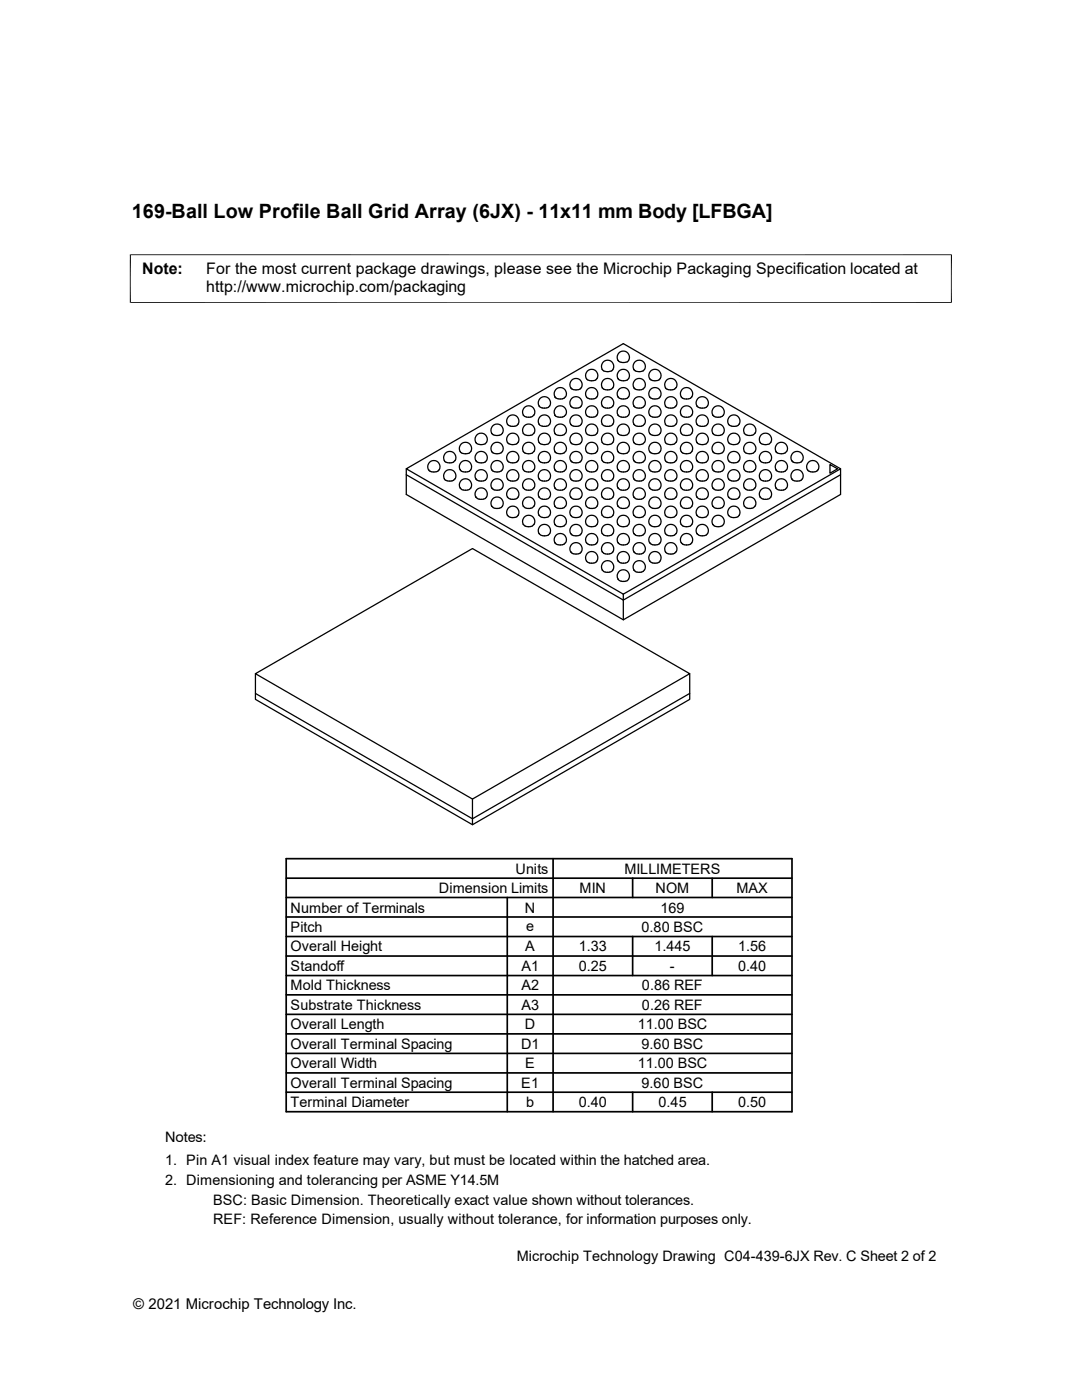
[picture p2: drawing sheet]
<svg xmlns="http://www.w3.org/2000/svg" width="216mm" height="279mm" viewBox="0 0 216 279" stroke-linecap="round" stroke-linejoin="round" font-family="sans-serif">
<g fill="none" stroke="#000" stroke-width=".25">
<path d="M110.7 79.2l.6 .4M110.7 79.2a1.23 1.23 0 0 1 1.1-1.9 1.23 1.23 0 0 1 1.1 1.9M112.8 79.2a1.29 1.29 0 0 1-1.4 .4M114.1 77.6l.4 .2M116 77.4a1.22 1.22 0 0 0-.3-1.7 1.22 1.22 0 0 0-1.7 .3 1.22 1.22 0 0 0 .2 1.6M116 77.3a1.39 1.39 0 0 1-1.5 .5M117.3 75.8l.6 .2 .6-.1M119.1 79.2a1.22 1.22 0 0 0-.3-1.7 1.22 1.22 0 0 0-1.7 .3 1.22 1.22 0 0 0 .2 1.7l.6 .1h.6M119.1 79.2l-.6 .4M119.1 75.6a1.23 1.23 0 0 0-.3-1.7 1.23 1.23 0 0 0-1.7 .2 1.23 1.23 0 0 0 .2 1.7M119.1 75.5l-.6 .4M120.1 77.4h.1"/>
<path d="M120.1 73.7l.1 .1M120.2 77.4a1.23 1.23 0 0 1 1-1.9 1.23 1.23 0 0 1 1.1 1.9M120.2 73.7a1.23 1.23 0 0 1 .3-1.6 1.23 1.23 0 0 1 1.7 .3 1.23 1.23 0 0 1-.2 1.6M120.2 77.4l.6 .4M120.2 73.8l.6 .3M122 77.6l-.5 .2h-.7M122 74l-.5 .2-.7-.1M122.3 77.3l-.3 .3M123.6 79.5l.6 .1h.6M123.6 75.8l.6 .2 .6-.1M125.2 72.2a1.22 1.22 0 0 0 .1-1.8 1.22 1.22 0 0 0-1.7 0 1.22 1.22 0 0 0 0 1.8l.6 .1h.6M125.2 72.2l-.4 .1"/>
<path d="M125.4 79.2a1.23 1.23 0 0 0-.3-1.6 1.23 1.23 0 0 0-1.7 .2 1.23 1.23 0 0 0 .2 1.7M125.4 79.2l-.6 .4M125.4 75.6a1.23 1.23 0 0 0-.3-1.7 1.23 1.23 0 0 0-1.7 .2 1.23 1.23 0 0 0 .2 1.7M125.4 75.5l-.6 .4M126.4 77.4h.1M126.4 73.7l.1 .1M126.5 77.4a1.23 1.23 0 0 1 1.1-1.9 1.23 1.23 0 0 1 1 1.9M126.5 73.7a1.23 1.23 0 0 1 1.1-1.8 1.23 1.23 0 0 1 1 1.8M126.5 73.8l.3 .2M126.7 74a1.89 1.89 0 0 0 1.6 0M128.6 77.3a1.43 1.43 0 0 1-2.1 .1M128.6 73.7l-.3 .3"/>
<path d="M131.7 79.2a1.23 1.23 0 0 0-.3-1.6 1.23 1.23 0 0 0-1.7 .2 1.23 1.23 0 0 0 .2 1.7l.6 .1h.6M131.7 79.2l-.6 .4M131.7 75.6a1.22 1.22 0 0 0-.3-1.7 1.22 1.22 0 0 0-1.6 .2 1.22 1.22 0 0 0 .1 1.7l.6 .2 .6-.1M131.7 75.5l-.6 .4M132.8 77.4l.6 .4M132.8 77.4a1.23 1.23 0 0 1 1.1-1.9 1.23 1.23 0 0 1 1 1.9M134.9 77.3a1.29 1.29 0 0 1-1.5 .5M136.2 79.5l.3 .1M138 79.2a1.22 1.22 0 0 0-.3-1.7 1.22 1.22 0 0 0-1.6 .3 1.22 1.22 0 0 0 .1 1.7M138 79.2a1.39 1.39 0 0 1-1.4 .4M81.1 93.6v5.1l43.3 25 43.3-25v-5.1l-43.3 25M81.1 94.7l43.3 25.1 43.3-25.1"/>
<path d="M85.5 93.7l.1 .1M85.5 93.8a1.23 1.23 0 0 1 1.1-1.9 1.23 1.23 0 0 1 1 1.9M85.6 93.8l.2 .2M85.8 94l.3 .1M86.1 94.1h.9M87.6 93.7l-.6 .4M88.6 95.5l.1 .1a1.23 1.23 0 0 1 1-1.9 1.23 1.23 0 0 1 1.1 1.9M88.6 91.9h.1a1.23 1.23 0 0 1 1-1.8 1.23 1.23 0 0 1 1.1 1.8M88.7 95.6l.6 .4M88.7 92l.2 .2M88.9 92.2l.4 .1M90.8 95.5a1.29 1.29 0 0 1-1.5 .5"/>
<path d="M90.8 91.9a1.29 1.29 0 0 1-1.5 .4M91.8 97.4l.3 .2M91.8 97.4a1.23 1.23 0 0 1 1.1-1.9 1.23 1.23 0 0 1 1 1.9M91.8 93.7l.1 .1M91.8 93.8a1.23 1.23 0 0 1 1.1-1.9 1.23 1.23 0 0 1 1 1.9M91.9 93.8a1.41 1.41 0 0 0 1.4 .3M92.1 97.7l.6 .1h.6M93.9 97.4l-.6 .4M93.9 93.7l-.6 .4M93.9 90.1a1.22 1.22 0 0 0-.3-1.7 1.22 1.22 0 0 0-1.7 .4 1.22 1.22 0 0 0 .3 1.7h1.1M93.9 90.1l-.6 .4M95 99.2l.2 .2"/>
<path d="M95 99.2a1.23 1.23 0 0 1 1-1.8 1.23 1.23 0 0 1 1.1 1.8M95 95.5v.1M95 95.6a1.23 1.23 0 0 1 1-1.9 1.23 1.23 0 0 1 1.1 1.9M95 91.9h.1M95 91.9a1.23 1.23 0 0 1 1-1.8 1.23 1.23 0 0 1 1.1 1.8M95 95.6a1.49 1.49 0 0 0 1.4 .4M95 92a1.49 1.49 0 0 0 1.4 .3M95.2 99.5l.6 .2 .6-.1M97.1 99.2l-.6 .4M97.1 95.5l-.6 .5M97.1 91.9l-.6 .4M97.1 88.3a1.23 1.23 0 0 0-.4-1.6 1.23 1.23 0 0 0-1.6 .2 1.23 1.23 0 0 0 .1 1.7l.6 .1h.6"/>
<path d="M97.1 88.3l-.6 .4M98.1 97.4a1.23 1.23 0 0 1 1.1-1.9 1.23 1.23 0 0 1 1 1.9M98.1 93.7v.1a1.23 1.23 0 0 1 1.1-1.9 1.23 1.23 0 0 1 1 1.9M98.1 90.1v.1M98.1 86.5h.1M98.1 90.1a1.23 1.23 0 0 1 1.1-1.8 1.23 1.23 0 0 1 1 1.8M98.1 86.5a1.23 1.23 0 0 1 1.1-1.9 1.23 1.23 0 0 1 1 1.9M98.2 97.4l.2 .2M98.2 93.8l.5 .3M98.2 90.2l.5 .3M98.2 86.5l.2 .2M98.4 97.7l.3 .1"/>
<path d="M98.4 86.7l.3 .2M100.2 97.4a1.39 1.39 0 0 1-1.4 .4M100.2 93.7a1.39 1.39 0 0 1-1.4 .4M100.2 90.1a1.39 1.39 0 0 1-1.4 .4M100.2 86.4a1.39 1.39 0 0 1-1.4 .5M101.3 99.2l.2 .2M101.3 99.2a1.23 1.23 0 0 1 1-1.8 1.23 1.23 0 0 1 1.1 1.8M101.3 95.5v.1M101.3 95.6a1.23 1.23 0 0 1 1-1.9 1.23 1.23 0 0 1 1.1 1.9M101.3 91.9h.1M101.3 91.9a1.23 1.23 0 0 1 1-1.8 1.23 1.23 0 0 1 1.1 1.8M101.3 95.6l.2 .2"/>
<path d="M101.3 92l.2 .2M103.4 99.2a1.48 1.48 0 0 1-1.8 .3M103.4 95.5a1.48 1.48 0 0 1-1.8 .3M103.4 91.9a1.48 1.48 0 0 1-1.8 .3M103.4 88.3a1.35 1.35 0 0 1-2.3-.3 1.23 1.23 0 0 1 1.4-1.5 1.23 1.23 0 0 1 .9 1.8M103.4 84.6a1.35 1.35 0 0 1-2.3-.2 1.23 1.23 0 0 1 1.4-1.6 1.23 1.23 0 0 1 .9 1.9M104.4 97.4h.1M104.4 93.7v.1a1.23 1.23 0 0 1 1.1-1.9 1.23 1.23 0 0 1 1.1 1.9M104.4 90.1l.3 .3M104.4 86.5l.3 .2M104.4 82.8l.6 .4M104.4 97.4a1.23 1.23 0 0 1 1.1-1.9 1.23 1.23 0 0 1 1.1 1.9"/>
<path d="M104.4 90.1a1.23 1.23 0 0 1 1.1-1.8 1.23 1.23 0 0 1 1.1 1.8M104.4 86.5a1.23 1.23 0 0 1 1.1-1.9 1.23 1.23 0 0 1 1.1 1.9M104.4 82.8a1.23 1.23 0 0 1 1.1-1.8 1.23 1.23 0 0 1 1.1 1.8M104.5 97.4l.2 .2M104.5 93.8l.5 .3M104.7 97.7l.3 .1M104.7 90.4l.3 .1M104.7 86.7l.3 .2M106.5 97.4a1.29 1.29 0 0 1-1.4 .4M106.5 93.7a1.29 1.29 0 0 1-1.4 .4M106.5 90.1a1.29 1.29 0 0 1-1.4 .4M106.5 86.4a1.29 1.29 0 0 1-1.4 .5"/>
<path d="M106.5 82.8a1.29 1.29 0 0 1-1.4 .4M107.6 99.2l.2 .2M107.6 99.2a1.23 1.23 0 0 1 1-1.8 1.23 1.23 0 0 1 1.1 1.8M107.6 95.5v.1M107.6 95.6a1.23 1.23 0 0 1 1-1.9 1.23 1.23 0 0 1 1.1 1.9M107.6 91.9h.1M107.6 91.9a1.23 1.23 0 0 1 1-1.8 1.23 1.23 0 0 1 1.1 1.8M107.6 95.6l.2 .2M107.6 92a1.49 1.49 0 0 0 1.5 .3M107.9 99.5l.5 .2 .7-.1M107.9 95.8l.5 .2h.7M107.9 84.9l.5 .2 .7-.1"/>
<path d="M107.9 81.3l.5 .1h.7M109.7 99.2l-.6 .4M109.7 95.5l-.6 .5M109.7 91.9l-.6 .4M109.7 88.3a1.22 1.22 0 0 0-.3-1.7 1.22 1.22 0 0 0-1.7 .3 1.22 1.22 0 0 0 .2 1.7l.5 .1h.7M109.7 88.3l-.6 .4M109.7 84.7a1.23 1.23 0 0 0-.3-1.7 1.23 1.23 0 0 0-1.7 .2 1.23 1.23 0 0 0 .1 1.7M109.7 84.6l-.6 .4M109.7 81a1.23 1.23 0 0 0-.3-1.6 1.23 1.23 0 0 0-1.7 .2 1.23 1.23 0 0 0 .1 1.7M109.7 81l-.6 .4M110.7 97.4h.1M110.7 93.7v.1a1.23 1.23 0 0 1 1.1-1.9 1.23 1.23 0 0 1 1.1 1.9"/>
<path d="M110.7 90.1l.6 .4M110.7 86.5l.3 .2M110.7 82.8l.3 .3M110.7 97.4l.3 .2M110.7 97.4a1.23 1.23 0 0 1 1.1-1.9 1.23 1.23 0 0 1 1.1 1.9M110.7 93.8l.6 .3M110.7 90.1a1.23 1.23 0 0 1 1.1-1.8 1.23 1.23 0 0 1 1.1 1.8M110.7 86.5a1.23 1.23 0 0 1 1.1-1.9 1.23 1.23 0 0 1 1.1 1.9M110.7 82.8a1.23 1.23 0 0 1 1.1-1.8 1.23 1.23 0 0 1 1.1 1.8M111 97.7l.3 .1M111 86.7l.3 .2M111 83.1l.3 .1"/>
<path d="M112.8 97.4a1.29 1.29 0 0 1-1.4 .4M112.8 93.7a1.29 1.29 0 0 1-1.4 .4M112.8 90.1a1.29 1.29 0 0 1-1.4 .4M112.8 86.4a1.29 1.29 0 0 1-1.4 .5M112.8 82.8a1.29 1.29 0 0 1-1.4 .4M113.9 99.2l.2 .2M113.9 99.2a1.23 1.23 0 0 1 1-1.8 1.23 1.23 0 0 1 1.1 1.8M113.9 95.5v.1M113.9 95.6a1.23 1.23 0 0 1 1-1.9 1.23 1.23 0 0 1 1.1 1.9M113.9 91.9h.1M113.9 91.9a1.23 1.23 0 0 1 1-1.8 1.23 1.23 0 0 1 1.1 1.8M113.9 95.6l.3 .2"/>
<path d="M113.9 92l.3 .2M114.1 99.5l.4 .1M114.1 95.8l.4 .2M114.1 92.2l.4 .1M114.1 81.3l.4 .1M116 99.2a1.39 1.39 0 0 1-1.5 .4M116 95.5a1.39 1.39 0 0 1-1.5 .5M116 91.9a1.39 1.39 0 0 1-1.5 .4M116 88.3a1.22 1.22 0 0 0-.3-1.7 1.22 1.22 0 0 0-1.7 .4 1.22 1.22 0 0 0 .3 1.6l.2 .1M116 88.3a1.39 1.39 0 0 1-1.5 .4M116 84.7a1.22 1.22 0 0 0-.3-1.7 1.22 1.22 0 0 0-1.7 .3 1.22 1.22 0 0 0 .3 1.7h.2M116 84.6a1.39 1.39 0 0 1-1.5 .4"/>
<path d="M116 81a1.22 1.22 0 0 0-.3-1.6 1.22 1.22 0 0 0-1.7 .2 1.22 1.22 0 0 0 .2 1.7M116 81a1.39 1.39 0 0 1-1.5 .4M117 97.4h.1M117 97.4a1.23 1.23 0 0 1 1.1-1.9 1.23 1.23 0 0 1 1 1.9M117 93.7l.1 .1a1.22 1.22 0 0 1 1-1.9 1.22 1.22 0 0 1 1 1.9M117.1 97.4l.2 .2M117.1 93.8a1.49 1.49 0 0 0 1.4 .3M117.3 97.7l.6 .1h.6M117.3 90.4l.6 .2 .6-.1M117.3 86.7l.6 .2h.6M119.1 97.4l-.6 .4M119.1 93.7l-.6 .4"/>
<path d="M119.1 90.1a1.23 1.23 0 0 0-.3-1.6 1.23 1.23 0 0 0-1.7 .2 1.23 1.23 0 0 0 .2 1.7M119.1 90.1l-.6 .4M119.1 86.5a1.23 1.23 0 0 0-.3-1.7 1.23 1.23 0 0 0-1.7 .3 1.23 1.23 0 0 0 .2 1.6M119.1 86.4l-.6 .5M119.1 82.8a1.22 1.22 0 0 0-.3-1.6 1.22 1.22 0 0 0-1.7 .2 1.22 1.22 0 0 0 .2 1.7l.6 .2 .6-.1M119.1 82.8l-.6 .4M120.1 99.2h.1a1.23 1.23 0 0 1 1-1.8 1.23 1.23 0 0 1 1.1 1.8M120.1 95.5l.1 .1a1.23 1.23 0 0 1 1-1.9 1.23 1.23 0 0 1 1.1 1.9M120.1 91.9h.1a1.23 1.23 0 0 1 1-1.8 1.23 1.23 0 0 1 1.1 1.8M120.1 88.3h.1M120.1 84.7h.1M120.1 81l.1 .1"/>
<path d="M120.2 88.3a1.23 1.23 0 0 1 1-1.9 1.23 1.23 0 0 1 1.1 1.9M120.2 84.7a1.23 1.23 0 0 1 1-1.9 1.23 1.23 0 0 1 1.1 1.9M120.2 81a1.23 1.23 0 0 1 1-1.8 1.23 1.23 0 0 1 1.1 1.8M120.2 99.2l.3 .2M120.2 95.6l.3 .2M120.2 92l.6 .3M120.2 88.3l.6 .4M120.2 84.7l.3 .2M120.2 81.1l.3 .2M120.4 99.5l.4 .1M120.4 95.8l.4 .2M120.4 84.9l.4 .1"/>
<path d="M120.4 81.3l.4 .1M122 99.5l-.5 .2-.7-.1M122 95.8l-.5 .2h-.7M122 92.2l-.5 .2-.7-.1M122 88.6l-.5 .1h-.7M122 84.9l-.5 .2-.7-.1M122 81.3l-.5 .1h-.7M122.3 99.2l-.3 .3M122.3 95.5l-.3 .3M122.3 91.9l-.3 .3M122.3 88.3l-.3 .3M122.3 84.6l-.3 .3"/>
<path d="M122.3 81l-.3 .3M123.3 97.4l.3 .2M123.3 97.4a1.23 1.23 0 0 1 1.1-1.9 1.23 1.23 0 0 1 1 1.9M123.3 93.7l.1 .1M123.3 93.8a1.23 1.23 0 0 1 1.1-1.9 1.23 1.23 0 0 1 1 1.9M123.4 93.8l.2 .2M123.6 97.7l.6 .1h.6M123.6 94l.6 .2 .6-.1M123.6 90.4l.6 .2 .6-.1M125.4 97.4l-.6 .4M125.4 93.7l-.6 .4M125.4 90.1a1.23 1.23 0 0 0-.3-1.6 1.23 1.23 0 0 0-1.7 .2 1.23 1.23 0 0 0 .2 1.7"/>
<path d="M125.4 90.1l-.6 .4M125.4 86.5a1.22 1.22 0 0 0-.3-1.7 1.22 1.22 0 0 0-1.6 .3 1.22 1.22 0 0 0 .1 1.6l.6 .2h.6M125.4 86.4l-.6 .5M125.4 82.8a1.22 1.22 0 0 0-.3-1.6 1.22 1.22 0 0 0-1.6 .2 1.22 1.22 0 0 0 .1 1.7l.6 .2 .6-.1M125.4 82.8l-.6 .4M126.4 99.2h.1a1.23 1.23 0 0 1 1.1-1.8 1.23 1.23 0 0 1 1 1.8M126.4 95.5l.1 .1a1.23 1.23 0 0 1 1.1-1.9 1.23 1.23 0 0 1 1 1.9M126.4 91.9h.1a1.23 1.23 0 0 1 1.1-1.8 1.23 1.23 0 0 1 1 1.8M126.4 88.3h.1M126.4 84.7h.1M126.4 81l.1 .1M126.5 88.3a1.23 1.23 0 0 1 1.1-1.9 1.23 1.23 0 0 1 1 1.9"/>
<path d="M126.5 84.7a1.23 1.23 0 0 1 1.1-1.9 1.23 1.23 0 0 1 1 1.9M126.5 81a1.23 1.23 0 0 1 1.1-1.8 1.23 1.23 0 0 1 1 1.8M126.5 99.2l.3 .2M126.5 92l.3 .2M126.5 88.3l.3 .3M126.5 84.7l.3 .2M128.6 99.2a1.45 1.45 0 0 1-1.9 .3M128.6 95.5a1.43 1.43 0 0 1-2.1 .1M128.6 91.9a1.45 1.45 0 0 1-1.9 .3M128.6 88.3a1.45 1.45 0 0 1-1.9 .3M128.6 84.6a1.45 1.45 0 0 1-1.9 .3M128.6 81a1.43 1.43 0 0 1-2.1 .1"/>
<path d="M129.6 97.4l.3 .2M129.6 97.4a1.23 1.23 0 0 1 1.1-1.9 1.23 1.23 0 0 1 1 1.9M129.6 93.7l.1 .1M129.6 93.8a1.23 1.23 0 0 1 1.1-1.9 1.23 1.23 0 0 1 1 1.9M129.7 93.8a1.49 1.49 0 0 0 1.4 .3M129.9 97.7l.6 .1h.6M131.7 97.4l-.6 .4M131.7 93.7l-.6 .4M131.7 90.1a1.22 1.22 0 0 0-.3-1.6 1.22 1.22 0 0 0-1.6 .2 1.22 1.22 0 0 0 .1 1.7l.6 .2 .6-.1M131.7 90.1l-.6 .4M131.7 86.5a1.22 1.22 0 0 0-.3-1.7 1.22 1.22 0 0 0-1.6 .3 1.22 1.22 0 0 0 .1 1.6l.6 .2h.6M131.7 86.4l-.6 .5"/>
<path d="M131.7 82.8a1.23 1.23 0 0 0-.3-1.6 1.23 1.23 0 0 0-1.7 .2 1.23 1.23 0 0 0 .2 1.7l.6 .2 .6-.1M131.7 82.8l-.6 .4M132.8 99.2h.1M132.8 95.5v.1a1.23 1.23 0 0 1 1.1-1.9 1.23 1.23 0 0 1 1 1.9M132.8 91.9a1.23 1.23 0 0 1 1.1-1.8 1.23 1.23 0 0 1 1 1.8M132.8 88.3l.6 .4M132.8 84.7l.2 .2M132.8 81l.2 .3M132.8 99.2l.2 .2M132.8 99.2a1.23 1.23 0 0 1 1.1-1.8 1.23 1.23 0 0 1 1 1.8M132.8 95.6l.2 .2M132.8 92l.6 .3"/>
<path d="M132.8 88.3a1.23 1.23 0 0 1 1.1-1.9 1.23 1.23 0 0 1 1 1.9M132.8 84.7a1.23 1.23 0 0 1 1.1-1.9 1.23 1.23 0 0 1 1 1.9M132.8 81a1.23 1.23 0 0 1 1.1-1.8 1.23 1.23 0 0 1 1 1.8M133.1 99.5l.3 .1M133.1 95.8l.3 .2M133.1 84.9l.3 .1M133.1 81.3l.3 .1M134.9 99.2a1.29 1.29 0 0 1-1.5 .4M134.9 95.5a1.29 1.29 0 0 1-1.5 .5M134.9 91.9a1.29 1.29 0 0 1-1.5 .4M134.9 88.3a1.29 1.29 0 0 1-1.5 .4M134.9 84.6a1.29 1.29 0 0 1-1.5 .4"/>
<path d="M134.9 81a1.29 1.29 0 0 1-1.5 .4M135.9 97.4l.3 .2M135.9 97.4a1.23 1.23 0 0 1 1.1-1.9 1.23 1.23 0 0 1 1 1.9M135.9 93.7l.1 .1M135.9 93.8a1.23 1.23 0 0 1 1.1-1.9 1.23 1.23 0 0 1 1 1.9M136 93.8l.2 .2M136.2 97.7l.3 .1M136.2 94l.3 .1M136.2 90.4l.3 .1M138 97.4a1.39 1.39 0 0 1-1.4 .4M138 93.7a1.39 1.39 0 0 1-1.4 .4M138 90.1a1.22 1.22 0 0 0-.3-1.6 1.22 1.22 0 0 0-1.6 .2 1.22 1.22 0 0 0 .1 1.7"/>
<path d="M138 90.1a1.39 1.39 0 0 1-1.4 .4M138 86.5a1.22 1.22 0 0 0-.3-1.7 1.22 1.22 0 0 0-1.7 .3 1.22 1.22 0 0 0 .4 1.7l.1 .1M138 86.4a1.39 1.39 0 0 1-1.4 .5M138 82.8a1.22 1.22 0 0 0-.3-1.6 1.22 1.22 0 0 0-1.7 .3 1.22 1.22 0 0 0 .4 1.7h.1M138 82.8a1.39 1.39 0 0 1-1.4 .4M139.1 99.2l.2 .2M139.1 99.2a1.23 1.23 0 0 1 1-1.8 1.23 1.23 0 0 1 1.1 1.8M139.1 95.5v.1M139.1 95.6a1.23 1.23 0 0 1 1-1.9 1.23 1.23 0 0 1 1.1 1.9M139.1 91.9h.1M139.1 91.9a1.23 1.23 0 0 1 1-1.8 1.23 1.23 0 0 1 1.1 1.8M139.1 95.6a1.49 1.49 0 0 0 1.4 .4"/>
<path d="M139.1 92a1.49 1.49 0 0 0 1.4 .3M139.4 99.5l.5 .2 .6-.1M139.4 88.6l.5 .1h.6M139.4 84.9l.5 .2 .6-.1M141.2 99.2l-.6 .4M141.2 95.5l-.6 .5M141.2 91.9l-.6 .4M141.2 88.3a1.23 1.23 0 0 0-.3-1.6 1.23 1.23 0 0 0-1.7 .2 1.23 1.23 0 0 0 .1 1.7M141.2 88.3l-.6 .4M141.2 84.7a1.23 1.23 0 0 0-.3-1.7 1.23 1.23 0 0 0-1.7 .2 1.23 1.23 0 0 0 .1 1.7M141.2 84.6l-.6 .4M141.2 81a1.22 1.22 0 0 0-.3-1.6 1.22 1.22 0 0 0-1.7 .2 1.22 1.22 0 0 0 .2 1.7l.5 .1h.6"/>
<path d="M141.2 81l-.6 .4M142.2 97.4a1.23 1.23 0 0 1 1.1-1.9 1.23 1.23 0 0 1 1.1 1.9M142.2 93.7v.1a1.23 1.23 0 0 1 1.1-1.9 1.23 1.23 0 0 1 1.1 1.9M142.3 97.4l.2 .2M142.3 93.8l.2 .2M142.3 90.2l.5 .3M142.3 86.5l.5 .4M142.3 82.9l.2 .2M142.5 97.7l.3 .1M142.5 94l.3 .1M142.5 83.1l.3 .1M144.1 97.7l-.6 .1h-.6"/>
<path d="M144.1 94l-.6 .2-.6-.1M144.1 90.4l-.6 .2-.6-.1M144.1 86.7l-.6 .2h-.6M144.1 83.1l-.6 .2-.6-.1M144.4 97.4l-.3 .3M144.4 93.7l-.3 .3M144.4 90.1a1.24 1.24 0 0 0-1.1-1.8 1.24 1.24 0 0 0-1.1 1.9M144.4 90.1l-.3 .3M144.4 86.5a1.24 1.24 0 0 0-1.1-1.9 1.24 1.24 0 0 0-1.1 1.9M144.4 86.4l-.3 .3M144.4 82.8a1.24 1.24 0 0 0-1.1-1.8 1.24 1.24 0 0 0-1.1 1.9M144.4 82.8l-.3 .3"/>
<path d="M145.4 99.2l.3 .2M145.4 99.2a1.23 1.23 0 0 1 1-1.8 1.23 1.23 0 0 1 1.1 1.8M145.4 95.5v.1M145.4 95.6a1.23 1.23 0 0 1 1-1.9 1.23 1.23 0 0 1 1.1 1.9M145.4 91.9h.1M145.4 91.9a1.23 1.23 0 0 1 1-1.8 1.23 1.23 0 0 1 1.1 1.8M145.4 95.6a1.49 1.49 0 0 0 1.5 .4M145.4 92l.2 .2M145.7 99.5l.5 .2 .7-.1M145.7 92.2l.5 .2 .7-.1M145.7 88.6l.5 .1h.7M147.5 99.2l-.6 .4"/>
<path d="M147.5 95.5l-.6 .5M147.5 91.9l-.6 .4M147.5 88.3a1.23 1.23 0 0 0-.3-1.6 1.23 1.23 0 0 0-1.7 .2 1.23 1.23 0 0 0 .1 1.7M147.5 88.3l-.6 .4M147.5 84.7a1.22 1.22 0 0 0-.3-1.7 1.22 1.22 0 0 0-1.7 .2 1.22 1.22 0 0 0 .2 1.7l.5 .2 .7-.1M147.5 84.6l-.6 .4M148.5 97.4a1.23 1.23 0 0 1 1.1-1.9 1.23 1.23 0 0 1 1.1 1.9M148.5 93.7v.1a1.23 1.23 0 0 1 1.1-1.9 1.23 1.23 0 0 1 1.1 1.9M148.5 90.1v.1M148.5 86.5h.1M148.5 90.1a1.23 1.23 0 0 1 1.1-1.8 1.23 1.23 0 0 1 1.1 1.8M148.5 86.5a1.23 1.23 0 0 1 1.1-1.9 1.23 1.23 0 0 1 1.1 1.9"/>
<path d="M148.6 97.4l.2 .2M148.6 93.8l.5 .3M148.6 90.2l.5 .3M148.6 86.5l.2 .2M148.8 97.7l.3 .1M148.8 86.7l.3 .2M150.6 97.4a1.29 1.29 0 0 1-1.4 .4M150.6 93.7a1.29 1.29 0 0 1-1.4 .4M150.6 90.1a1.29 1.29 0 0 1-1.4 .4M150.6 86.4a1.29 1.29 0 0 1-1.4 .5M151.7 99.2h.1M151.7 99.2a1.23 1.23 0 0 1 1-1.8 1.23 1.23 0 0 1 1.1 1.8"/>
<path d="M151.7 95.5v.1a1.22 1.22 0 0 1 1.1-1.9 1.22 1.22 0 0 1 1 1.9M151.7 91.9a1.22 1.22 0 0 1 1.1-1.8 1.22 1.22 0 0 1 1 1.8M151.7 99.2l.3 .2M151.7 95.6l.2 .2M151.7 92l.2 .2M152 99.5l.5 .2 .7-.1M152 95.8l.5 .2h.7M152 92.2l.5 .2 .7-.1M153.8 99.2l-.6 .4M153.8 95.5l-.6 .5M153.8 91.9l-.6 .4M153.8 88.3a1.22 1.22 0 0 0-.3-1.7 1.22 1.22 0 0 0-1.7 .3 1.22 1.22 0 0 0 .2 1.7l.5 .1h.7"/>
<path d="M153.8 88.3l-.6 .4M154.8 97.4h.1M154.8 93.7l.1 .1a1.23 1.23 0 0 1 1-1.9 1.23 1.23 0 0 1 1.1 1.9M154.8 90.1l.6 .4M154.9 97.4l.2 .2M154.9 97.4a1.23 1.23 0 0 1 1-1.9 1.23 1.23 0 0 1 1.1 1.9M154.9 93.8l.5 .3M154.9 90.1a1.23 1.23 0 0 1 1-1.8 1.23 1.23 0 0 1 1.1 1.8M155.1 97.7l.3 .1M156.9 97.4a1.29 1.29 0 0 1-1.4 .4M156.9 93.7a1.29 1.29 0 0 1-1.4 .4M156.9 90.1a1.29 1.29 0 0 1-1.4 .4"/>
<path d="M158 95.5v.1M158 95.6a1.23 1.23 0 0 1 1-1.9 1.23 1.23 0 0 1 1.1 1.9M158 91.9h.1M158 91.9a1.23 1.23 0 0 1 1-1.8 1.23 1.23 0 0 1 1.1 1.8M158 95.6l.6 .4M158 92l.3 .2M158.2 92.2l.4 .1M158.6 96h.9M158.6 92.3h.9M160.1 95.5l-.6 .5M160.1 91.9l-.6 .4M161.1 93.7l.1 .1"/>
<path d="M161.1 93.8a1.23 1.23 0 0 1 1.1-1.9 1.23 1.23 0 0 1 1 1.9M163.2 93.7a1.49 1.49 0 0 1-2 .1M165.6 92.7l1.5 .9-1.5 .8zM167.7 93.6l-43.3-25-43.3 25 43.3 25M98.1 101a1.23 1.23 0 0 1 1.1-1.8 1.23 1.23 0 0 1 1 1.8M98.2 101l.2 .3M98.4 101.3l.3 .1M100.2 101a1.39 1.39 0 0 1-1.4 .4M101.3 102.8l.2 .3M101.3 102.9a1.23 1.23 0 0 1 1-1.9 1.23 1.23 0 0 1 1.1 1.9M103.4 102.8a1.48 1.48 0 0 1-1.8 .3M104.4 104.6v.1"/>
<path d="M104.4 101h.1M104.4 104.7a1.23 1.23 0 0 1 1.1-1.9 1.23 1.23 0 0 1 1.1 1.9M104.4 101a1.23 1.23 0 0 1 1.1-1.8 1.23 1.23 0 0 1 1.1 1.8M104.5 104.7l.2 .2M104.5 101l.2 .3M104.7 104.9l.3 .2M104.7 101.3l.3 .1M106.5 104.6a1.29 1.29 0 0 1-1.4 .5M106.5 101a1.29 1.29 0 0 1-1.4 .4M107.6 106.5l.2 .2M107.6 106.5a1.23 1.23 0 0 1 1-1.9 1.23 1.23 0 0 1 1.1 1.9M107.6 102.8l.3 .3"/>
<path d="M107.6 102.9a1.23 1.23 0 0 1 1-1.9 1.23 1.23 0 0 1 1.1 1.9M107.9 106.8l.5 .1h.7M107.9 103.1l.5 .2h.7M109.7 106.5l-.6 .4M109.7 102.8l-.6 .5M110.7 108.3h.1M110.7 104.6v.1M110.7 101h.1M110.7 108.3l.3 .2M110.7 108.3a1.23 1.23 0 0 1 1.1-1.8 1.23 1.23 0 0 1 1.1 1.8M110.7 104.7l.3 .2M110.7 104.7a1.23 1.23 0 0 1 1.1-1.9 1.23 1.23 0 0 1 1.1 1.9"/>
<path d="M110.7 101l.3 .3M110.7 101a1.23 1.23 0 0 1 1.1-1.8 1.23 1.23 0 0 1 1.1 1.8M111 108.6l.3 .1M111 104.9l.3 .2M111 101.3l.3 .1M112.8 108.3a1.29 1.29 0 0 1-1.4 .4M112.8 104.6a1.29 1.29 0 0 1-1.4 .5M112.8 101a1.29 1.29 0 0 1-1.4 .4M113.9 110.1l.2 .3M113.9 110.2a1.23 1.23 0 0 1 1-1.9 1.23 1.23 0 0 1 1.1 1.9M113.9 106.5l.2 .2M113.9 106.5a1.23 1.23 0 0 1 1-1.9 1.23 1.23 0 0 1 1.1 1.9"/>
<path d="M113.9 102.8l.2 .3M113.9 102.9a1.23 1.23 0 0 1 1-1.9 1.23 1.23 0 0 1 1.1 1.9M114.1 110.4l.4 .1M114.1 106.8l.4 .1M114.1 103.1l.4 .2M116 110.1a1.39 1.39 0 0 1-1.5 .4M116 106.5a1.39 1.39 0 0 1-1.5 .4M116 102.8a1.39 1.39 0 0 1-1.5 .5M117 108.3h.1M117 108.3a1.23 1.23 0 0 1 1.1-1.8 1.23 1.23 0 0 1 1 1.8M117 104.6l.1 .1M117 104.7a1.23 1.23 0 0 1 1.1-1.9 1.23 1.23 0 0 1 1 1.9"/>
<path d="M117 101h.1M117 101a1.23 1.23 0 0 1 1.1-1.8 1.23 1.23 0 0 1 1 1.8M117.1 108.3l.2 .2M117.1 104.7l.2 .2M117.1 101l.2 .3M117.3 112.2a1.2 1.2 0 0 1-.1-1.8 1.2 1.2 0 0 1 1.8 .2 1.2 1.2 0 0 1-.5 1.8M117.3 112.2l.6 .2h.6M117.3 108.6l.6 .2 .6-.1M117.3 104.9l.6 .2h.6M117.3 101.3l.6 .2 .6-.1M119.1 108.3l-.6 .4M119.1 104.6l-.6 .5"/>
<path d="M119.1 101l-.6 .4M120.1 113.7l.1 .1M120.1 110.1l.1 .1a1.23 1.23 0 0 1 1-1.9 1.23 1.23 0 0 1 1.1 1.9M120.1 106.5h.1a1.23 1.23 0 0 1 1-1.9 1.23 1.23 0 0 1 1.1 1.9M120.1 102.8l.1 .1a1.23 1.23 0 0 1 1-1.9 1.23 1.23 0 0 1 1.1 1.9M120.2 113.7a1.23 1.23 0 0 1 .3-1.6 1.23 1.23 0 0 1 1.7 .3 1.23 1.23 0 0 1-.2 1.6M120.2 113.8l.2 .2M120.2 110.2l.2 .2M120.2 106.5l.2 .2M120.2 102.9l.2 .2M120.4 114l.4 .2M120.4 110.4l.4 .1"/>
<path d="M120.4 106.8l.4 .1M120.4 103.1l.4 .2M122 114l-.5 .2h-.7M122 110.4l-.5 .2-.7-.1M122 106.8l-.5 .1h-.7M122 103.1l-.5 .2h-.7M122.3 110.1l-.3 .3M122.3 106.5l-.3 .3M122.3 102.8l-.3 .3M123.3 108.3l.3 .2M123.3 108.3a1.23 1.23 0 0 1 1.1-1.8 1.23 1.23 0 0 1 1 1.8M123.3 104.6l.3 .3"/>
<path d="M123.3 104.7a1.23 1.23 0 0 1 1.1-1.9 1.23 1.23 0 0 1 1 1.9M123.3 101l.3 .3M123.3 101a1.23 1.23 0 0 1 1.1-1.8 1.23 1.23 0 0 1 1 1.8M123.6 115.8a1.2 1.2 0 0 1-.1-1.8 1.2 1.2 0 0 1 1.8 .2 1.2 1.2 0 0 1-.5 1.8M123.6 115.9l.6 .1h.6M123.6 112.2a1.19 1.19 0 0 1 0-1.8 1.19 1.19 0 0 1 1.8 .2 1.19 1.19 0 0 1-.6 1.8M123.6 112.2l.6 .2h.6M123.6 108.6l.6 .2 .6-.1M123.6 104.9l.6 .2h.6M123.6 101.3l.6 .2 .6-.1M124.4 118.6v5.1M125.4 108.3l-.6 .4"/>
<path d="M125.4 104.6l-.6 .5M125.4 101l-.6 .4M126.4 113.7l.1 .1M126.4 110.1l.1 .1a1.23 1.23 0 0 1 1.1-1.9 1.23 1.23 0 0 1 1 1.9M126.4 106.5h.1a1.23 1.23 0 0 1 1.1-1.9 1.23 1.23 0 0 1 1 1.9M126.4 102.8l.1 .1a1.23 1.23 0 0 1 1.1-1.9 1.23 1.23 0 0 1 1 1.9M126.5 113.7a1.23 1.23 0 0 1 1.1-1.8 1.23 1.23 0 0 1 1 1.8M126.5 113.8l.3 .2M126.5 110.2l.2 .2M126.5 106.5l.3 .2M126.5 102.9l.3 .2M128.6 113.7a1.45 1.45 0 0 1-1.9 .3"/>
<path d="M128.6 110.1a1.45 1.45 0 0 1-1.9 .3M128.6 106.5a1.45 1.45 0 0 1-1.9 .3M128.6 102.8a1.45 1.45 0 0 1-1.9 .3M129.6 108.3l.3 .2M129.6 108.3a1.23 1.23 0 0 1 1.1-1.8 1.23 1.23 0 0 1 1 1.8M129.6 104.6l.3 .3M129.6 104.7a1.23 1.23 0 0 1 1.1-1.9 1.23 1.23 0 0 1 1 1.9M129.6 101l.3 .3M129.6 101a1.23 1.23 0 0 1 1.1-1.8 1.23 1.23 0 0 1 1 1.8M129.9 112.2a1.2 1.2 0 0 1 0-1.8 1.2 1.2 0 0 1 1.8 .2 1.2 1.2 0 0 1-.6 1.8M129.9 112.2l.6 .2h.6M129.9 108.6l.6 .2 .6-.1"/>
<path d="M129.9 104.9l.6 .2h.6M129.9 101.3l.6 .2 .6-.1M131.7 108.3l-.6 .4M131.7 104.6l-.6 .5M131.7 101l-.6 .4M132.8 110.1v.1M132.8 106.5h.1M132.8 102.8v.1M132.8 110.2l.2 .2M132.8 110.2a1.23 1.23 0 0 1 1.1-1.9 1.23 1.23 0 0 1 1 1.9M132.8 106.5l.3 .2M132.8 106.5a1.23 1.23 0 0 1 1.1-1.9 1.23 1.23 0 0 1 1 1.9"/>
<path d="M132.8 102.9l.3 .2M132.8 102.9a1.23 1.23 0 0 1 1.1-1.9 1.23 1.23 0 0 1 1 1.9M133.1 110.4l.3 .1M133.1 106.8l.3 .1M133.1 103.1l.3 .2M134.9 110.1a1.29 1.29 0 0 1-1.5 .4M134.9 106.5a1.29 1.29 0 0 1-1.5 .4M134.9 102.8a1.29 1.29 0 0 1-1.5 .5M135.9 108.3l.3 .2M135.9 108.3a1.23 1.23 0 0 1 1.1-1.8 1.23 1.23 0 0 1 1 1.8M135.9 104.6l.3 .3M135.9 104.7a1.23 1.23 0 0 1 1.1-1.9 1.23 1.23 0 0 1 1 1.9"/>
<path d="M135.9 101l.3 .3M135.9 101a1.23 1.23 0 0 1 1.1-1.8 1.23 1.23 0 0 1 1 1.8M136.2 108.6l.3 .1M136.2 104.9l.3 .2M136.2 101.3l.3 .1M138 108.3a1.39 1.39 0 0 1-1.4 .4M138 104.6a1.39 1.39 0 0 1-1.4 .5M138 101a1.39 1.39 0 0 1-1.4 .4M139.1 106.5l.3 .2M139.1 106.5a1.23 1.23 0 0 1 1-1.9 1.23 1.23 0 0 1 1.1 1.9M139.1 102.8l.2 .3M139.1 102.9a1.23 1.23 0 0 1 1-1.9 1.23 1.23 0 0 1 1.1 1.9"/>
<path d="M139.4 106.8l.5 .1h.6M139.4 103.1l.5 .2h.6M141.2 106.5l-.6 .4M141.2 102.8l-.6 .5M142.2 104.6v.1a1.23 1.23 0 0 1 1.1-1.9 1.23 1.23 0 0 1 1.1 1.9M142.2 101a1.23 1.23 0 0 1 1.1-1.8 1.23 1.23 0 0 1 1.1 1.8M142.3 104.7l.2 .2M142.3 101l.2 .3M142.5 104.9l.3 .2M142.5 101.3l.3 .1M144.1 104.9l-.6 .2h-.6M144.1 101.3l-.6 .2-.6-.1"/>
<path d="M144.4 104.6l-.3 .3M144.4 101l-.3 .3M145.4 102.8l.2 .3M145.4 102.9a1.23 1.23 0 0 1 1-1.9 1.23 1.23 0 0 1 1.1 1.9M145.7 103.1l.5 .2h.7M147.5 102.8l-.6 .5M148.5 101a1.23 1.23 0 0 1 1.1-1.8 1.23 1.23 0 0 1 1.1 1.8M148.6 101l.2 .3M148.8 101.3l.3 .1M150.6 101a1.29 1.29 0 0 1-1.4 .4M51 134.5l43.3-25 43.3 25-43.3 25zM51 134.5v5.1l43.3 25 43.3-25v-5.1"/>
<path d="M51 138.4l43.3 25 43.3-25M94.3 159.5v5.1"/>
</g>
<path d="M26 50.8v9.7M189.8 50.8v9.7" fill="none" stroke="#000" stroke-width=".21"/>
<path d="M25.9 50.8h164M25.9 60.4h164" fill="none" stroke="#000" stroke-width=".2"/>
<g fill="none" stroke="#000" stroke-width=".34">
<path d="M57.1 171.4h100.9v50.5h-100.9zM57.1 179.1h100.9M57.1 175.3h100.9M101.2 179.1v42.8M110.4 171.4v50.5M126.2 175.3v3.8M142.1 175.3v3.8M57.1 190.8h100.9M57.1 186.9h100.9M57.1 183h100.9M57.1 194.7h100.9M57.1 198.5h100.9"/>
<path d="M126.2 186.9v7.8M142.1 186.9v7.8M57.1 206.3h100.9M57.1 202.4h100.9M57.1 214.1h100.9M57.1 210.2h100.9M57.1 218h100.9M126.2 218v3.9M142.1 218v3.9"/>
</g>
<text font-size="3.9" x="26.3" y="43.5">169-Ball Low Profile Ball Grid Array (6JX) - 11x11 mm Body [LFBGA]</text>
<g font-size="3.2">
<text x="28.4" y="54.6">Note:</text>
<text x="41.1" y="54.6">For the most current package drawings, please see the Microchip Packaging Specification located at</text>
<text x="41.1" y="58.3">http://www.microchip.com/packaging</text>
</g>
<text font-size="3" x="26.6" y="261.3">© 2021 Microchip Technology Inc.</text>
<g font-size="2.9">
<text x="87.5" y="178.2">Dimension Limits</text>
<text x="102.9" y="174.3">Units</text>
<text x="115.7" y="178.2">MIN</text>
<text x="124.6" y="174.3">MILLIMETERS</text>
<text x="130.8" y="178.2">NOM</text>
<text x="146.9" y="178.2">MAX</text>
<text x="58" y="182.1">Number of Terminals</text>
<text x="58" y="186">Pitch</text>
<text x="104.7" y="182.1">N</text>
<text x="105" y="185.7">e</text>
<text x="128" y="186">0.80 BSC</text>
<text x="131.8" y="182.1">169</text>
<text x="58" y="189.9">Overall Height</text>
<text x="104.8" y="189.9">A</text>
<text x="115.5" y="189.9">1.33</text>
<text x="130.6" y="189.9">1.445</text>
<text x="147.3" y="189.9">1.56</text>
<text x="58" y="193.8">Standoff</text>
<text x="58" y="197.7">Mold Thickness</text>
<text x="104.1" y="193.8">A1</text>
<text x="104.1" y="197.7">A2</text>
<text x="115.5" y="193.8">0.25</text>
<text x="128.1" y="197.7">0.86 REF</text>
<text x="133.7" y="193.8">-</text>
<text x="147.3" y="193.8">0.40</text>
<text x="58" y="201.5">Substrate Thickness</text>
<text x="104.1" y="201.5">A3</text>
<text x="128.1" y="201.5">0.26 REF</text>
<text x="58" y="205.4">Overall Length</text>
<text x="58" y="209.3">Overall Terminal Spacing</text>
<text x="104" y="209.3">D1</text>
<text x="104.7" y="205.4">D</text>
<text x="127.3" y="205.4">11.00 BSC</text>
<text x="128" y="209.3">9.60 BSC</text>
<text x="58" y="213.2">Overall Width</text>
<text x="104.8" y="213.2">E</text>
<text x="127.3" y="213.2">11.00 BSC</text>
<text x="58" y="221">Terminal Diameter</text>
<text x="58" y="217.1">Overall Terminal Spacing</text>
<text x="104" y="217.1">E1</text>
<text x="105" y="220.9">b</text>
<text x="115.5" y="221">0.40</text>
<text x="128" y="217.1">9.60 BSC</text>
<text x="131.4" y="221">0.45</text>
<text x="147.3" y="221">0.50</text>
<text x="32.9" y="227.9">Notes:</text>
<text x="32.9" y="232.5">1. Pin A1 visual index feature may vary, but must be located within the hatched area.</text>
<text x="32.9" y="236.5">2. Dimensioning and tolerancing per ASME Y14.5M</text>
<text x="42.5" y="244.3">REF: Reference Dimension, usually without tolerance, for information purposes only.</text>
<text x="42.5" y="240.5">BSC: Basic Dimension. Theoretically exact value shown without tolerances.</text>
<text x="103.1" y="251.6">Microchip Technology Drawing C04-439-6JX Rev. C Sheet 2 of 2</text>
</g>
</svg>
